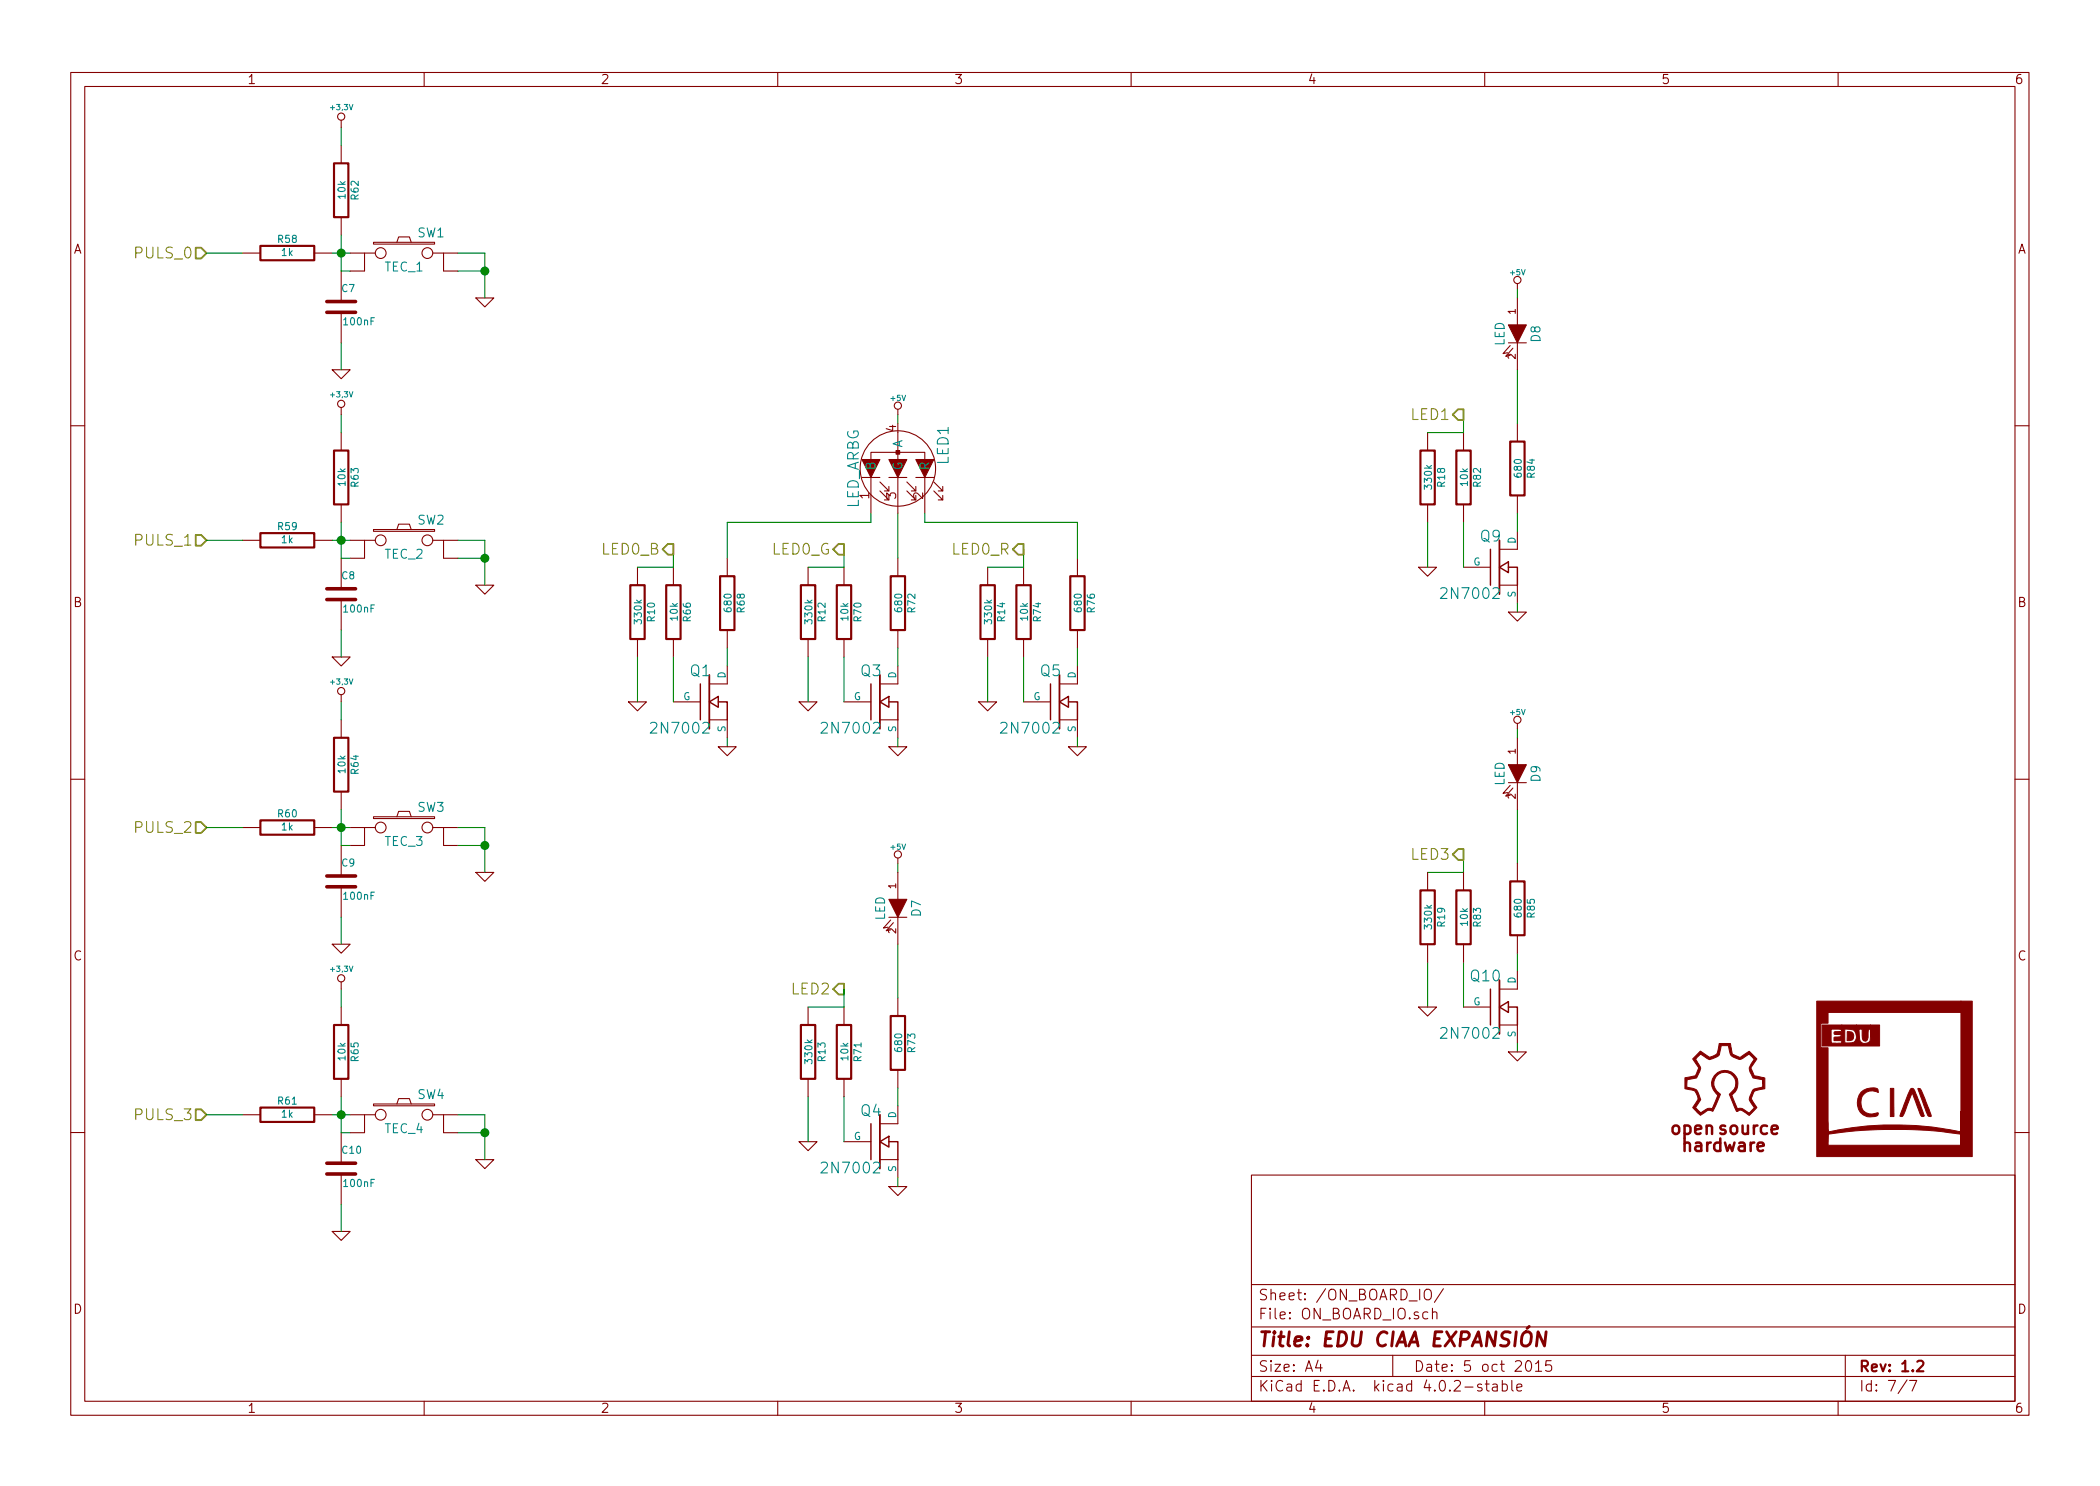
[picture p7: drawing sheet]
<svg xmlns="http://www.w3.org/2000/svg" width="297mm" height="210mm" viewBox="0 0 297 210" stroke-linecap="round" stroke-linejoin="round" font-family="sans-serif">
<g fill="none" stroke="#840000" stroke-width=".15">
<path d="M10 10.3h277v189.9h-277zM12 12.2h273v186.1h-273zM48.3 17v1M60 10.3v1.9M110 10.3v1.9M160 10.3v1.9M210 10.3v1.9M260 10.3v1.9M34.3 35.8h2.5M44.4 35.8h2.6M48.3 20.6v2.5M48.3 30.7v2.6"/>
<path d="M48.3 38.3v4.4M49.5 35.8h3.6M49.5 38.3h2M51.6 35.8v2.5M52.8 34.3h8.7v.2h-8.7zM56.1 34.3l.3-.8h1.5l.3 .8M61.2 35.8h3.6M62.7 35.8v2.5M62.8 38.3h2M47 52.3h2.5l-1.2 1.3zM48.3 57.7v1M48.3 44.2v4.3"/>
<path d="M67.3 42.2h2.5l-1.2 1.2zM127 57.9v.8M213.4 48.5h2.5M213.6 48.9l-1 1.1 .6-.1M214 49.3l-1 1.1 .6-.1M214.6 40.1v.8M214.6 42.2v3.8M214.6 48.5v3.8M214.6 59.9v2.6M10 60.2h2M34.3 76.4h2.5M44.4 76.4h2.6"/>
<path d="M48.3 61.2v2.5M48.3 71.4v2.5M48.3 79v4.3M49.5 76.4h3.6M49.5 79h2M51.6 76.4v2.6M52.8 74.9h8.7v.3h-8.7zM56.1 74.9l.3-.7h1.5l.3 .7M61.2 76.4h3.6M62.7 76.4v2.6M62.8 79h2M102.9 79v2.5"/>
<path d="M121.9 67.6h2.6M123.2 65v-1h7.6v1M123.2 67.6v5M124.5 68.2l1.2 1.3h-.6M124.5 69.5l1.2 1.2h-.6M125.7 67.6h2.6M125.7 68.8v.7M127 67.6v5M127 79v2.5M128.3 69.5l1.2 1.2h-.6M128.3 68.2l1.2 1.3h-.6M129.5 67.6h2.6"/>
<path d="M129.5 68.8v.7M130.8 67.6v5M132.1 68.2l1.2 1.3h-.6M132.1 69.5l1.2 1.2h-.6M133.3 68.8v.7M133.3 70.1v.6M152.4 79v2.5M201.9 61.2v2.5M201.9 71.4v2.5M207 61.2v2.5M207 71.4v2.5M214.6 75.2v2.5h-2.5"/>
<path d="M214.6 70.1v2.5M285 60.2h2M47 93h2.5l-1.2 1.2zM48.3 98.3v1M48.3 84.8v4.3M67.3 82.8h2.5l-1.2 1.3zM88.9 99.3h2.5l-1.2 1.3zM90.2 80.3v2.5M90.2 90.4v2.6M95.2 99.3h3.9M95.2 80.3v2.5M95.2 90.4v2.6"/>
<path d="M102.9 94.2v2.6h-2.6M102.9 89.1v2.6M113 99.3h2.6l-1.3 1.3zM114.3 80.3v2.5M114.3 90.4v2.6M119.4 99.3h3.8M119.4 80.3v2.5M119.4 90.4v2.6M127 94.2v2.6h-2.5M127 89.1v2.6M138.4 99.3h2.6l-1.3 1.3zM139.7 80.3v2.5"/>
<path d="M139.7 90.4v2.6M144.8 99.3h3.8M144.8 80.3v2.5M144.8 90.4v2.6M152.4 94.2v2.6h-2.5M152.4 89.1v2.6M200.7 80.3h2.5l-1.3 1.2zM207 80.3h3.8M212.1 82.8h2.5v2.5M213.4 86.6h2.5l-1.3 1.3zM10 110.3h2M34.3 117.1h2.5"/>
<path d="M44.4 117.1h2.6M48.3 101.8v2.6M48.3 112v2.5M48.3 119.6v4.3M49.5 117.1h3.6M49.5 119.6h2M51.6 117.1v2.5M52.8 115.6h8.7v.2h-8.7zM56.1 115.6l.3-.8h1.5l.3 .8M61.2 117.1h3.6M62.7 117.1v2.5M62.8 119.6h2"/>
<path d="M100.3 101.8h2.6v2.6M101.6 105.7h2.5l-1.2 1.2zM124.5 101.8h2.5v2.6M125.7 105.7h2.6l-1.3 1.2zM149.9 101.8h2.5v2.6M151.1 105.7h2.6l-1.3 1.2zM213.4 110.7h2.5M213.6 111.1l-1 1.2 .6-.2M214 111.5l-1 1.1 .6-.1M214.6 102.4v.7M214.6 104.4v3.8M214.6 110.7v3.8"/>
<path d="M285 110.3h2M47 133.6h2.5l-1.2 1.3zM48.3 138.9v1M48.3 125.5v4.3M67.3 123.4h2.5l-1.2 1.3zM125.7 129.8h2.6M126 130.2l-1 1.1 .6-.1M126.4 130.6l-1.1 1.1 .7-.1M127 121.4v.8M127 123.4v3.8M127 129.8v3.8M201.9 123.4v2.6"/>
<path d="M201.9 133.6v2.5M207 123.4v2.6M207 133.6v2.5M214.6 122.2v2.5M214.6 132.3v2.6M214.6 137.4v2.5h-2.5M34.3 157.7h2.5M44.4 157.7h2.6M48.3 142.5v2.5M48.3 152.6v2.6M49.5 157.7h3.6M51.6 157.7v2.6"/>
<path d="M52.8 156.2h8.7v.3h-8.7zM56.1 156.2l.3-.8h1.5l.3 .8M61.2 157.7h3.6M62.7 157.7v2.6M114.3 142.5v2.5M114.3 152.6v2.6M119.4 142.5v2.5M119.4 152.6v2.6M127 141.2v2.6M127 151.4v2.5M127 156.5v2.5h-2.5M200.7 142.5h2.5l-1.3 1.3z"/>
<path d="M207 142.5h3.8M212.1 145h2.5v2.6M213.4 148.8h2.5l-1.3 1.3zM10 160.2h2M47 174.2h2.5l-1.2 1.3zM48.3 160.3v4.3M48.3 166.1v4.3M49.5 160.3h2M62.8 160.3h2M67.3 164.1h2.5l-1.2 1.2zM113 161.5h2.6l-1.3 1.3zM119.4 161.5h3.8"/>
<path d="M124.5 164.1h2.5v2.5M125.7 167.9h2.6l-1.3 1.3zM177 166.3h108v32h-108zM285 160.2h2M60 198.3v1.9M110 198.3v1.9M160 198.3v1.9M177 194.8h108M177 191.8h108M177 187.8h108M177 181.8h108M186.4 192.5l-.3 1h.9"/>
<path d="M186.8 193v1M197 191.8v3M201.5 182.6l.3-.2a.53 .53 0 0 1 .7 .5v.5a.51 .51 0 0 1-.8 .4 1.05 1.05 0 0 1-.2-1.2zM202.6 185.7a.38 .38 0 0 1 .7 .1v.8M202.6 185.1v1.5M204.2 182.3l-1.3 2M209.6 195.9a.37 .37 0 0 0-.6 .1v.1a.54 .54 0 0 0 .6 .3l.1 .1-.1 .2-.2 .1-.4-.1M210 198.3v1.9M210.1 195.8h.5M210.3 195.3v1.3l.2 .2h.1M211.2 195.9l.1-.1 .4 .1 .1 .9M211.8 196.2l-.5 .1-.2 .2 .1 .2 .1 .1 .5-.1"/>
<path d="M212.5 195.9a.48 .48 0 0 1 .6 .1l.1 .1-.1 .6a.48 .48 0 0 1-.6 0M212.5 195.3v1.5M213.8 195.3v1.3l.2 .2M214.6 196.3l.7-.1-.1-.3-.4-.1-.2 .2v.7l.2 .1 .4-.1M215.9 192.7a.35 .35 0 0 1 .4-.2 .35 .35 0 0 1 .3 .3 .77 .77 0 0 1-.5 1.2 .9 .9 0 0 1-.2-1.3zM217.2 193l.4-.5v1.5M217.2 194h.9M219.4 192.5h-.7l-.1 .7a.62 .62 0 0 1 .7 0l.2 .2-.1 .5-.2 .1h-.4l-.2-.1M260 198.3v1.9M261 191.8v6.5M269.7 195.2l-1.2 2M270.1 195.3h1l-.6 1.5"/>
<circle cx="48.3" cy="16.5" r=".51"/>
<circle cx="53.8" cy="35.8" r=".76"/>
<circle cx="60.5" cy="35.8" r=".76"/>
<circle cx="214.6" cy="39.6" r=".51"/>
<circle cx="48.3" cy="57.1" r=".51"/>
<circle cx="127" cy="57.4" r=".51"/>
<circle cx="53.8" cy="76.4" r=".76"/>
<circle cx="60.5" cy="76.4" r=".76"/>
<circle cx="127" cy="66.3" r="5.3"/>
<circle cx="48.3" cy="97.8" r=".51"/>
<circle cx="53.8" cy="117.1" r=".76"/>
<circle cx="60.5" cy="117.1" r=".76"/>
<circle cx="214.6" cy="101.8" r=".51"/>
<circle cx="48.3" cy="138.4" r=".51"/>
<circle cx="127" cy="120.9" r=".51"/>
<circle cx="53.8" cy="157.7" r=".76"/>
<circle cx="60.5" cy="157.7" r=".76"/>
</g>
<g fill="none" stroke="#840000" stroke-width=".3">
<path d="M36.8 34.8h7.6v2h-7.6zM47.2 23.1h2.1v7.6h-2.1zM36.8 75.4h7.6v2.1h-7.6zM47.2 63.7h2.1v7.7h-2.1zM200.9 63.7h2v7.7h-2zM206 63.7h2v7.7h-2zM213.6 62.5h2v7.6h-2zM89.2 82.8h2v7.6h-2zM94.2 82.8h2.1v7.6h-2.1zM101.9 81.5h2v7.6h-2zM113.3 82.8h2v7.6h-2zM118.4 82.8h2v7.6h-2z"/>
<path d="M126 81.5h2v7.6h-2zM138.7 82.8h2v7.6h-2zM143.8 82.8h2v7.6h-2zM151.4 81.5h2v7.6h-2zM36.8 116.1h7.6v2h-7.6zM47.2 104.4h2.1v7.6h-2.1zM200.9 126h2v7.6h-2zM206 126h2v7.6h-2zM213.6 124.7h2v7.6h-2zM36.8 156.7h7.6v2h-7.6zM47.2 145h2.1v7.6h-2.1zM113.3 145h2v7.6h-2z"/>
<path d="M118.4 145h2v7.6h-2zM126 143.8h2v7.6h-2zM271.2 192.7l.2-.2 .5 .1a.37 .37 0 0 1 .1 .6l-.9 .8h1"/>
</g>
<path d="M218.7 188.4l-.2 2-.9-2-.3 2" fill="none" stroke="#840000" stroke-width=".41"/>
<path d="M27.7 35h.7l.8 .8-.8 .8h-.7zM206.2 57.9h.8v1.5h-.8l-.7-.7zM27.7 75.7h.7l.8 .7-.8 .8h-.7zM94.5 77h.7v1.5h-.7l-.8-.8zM118.6 77h.8v1.5h-.8l-.7-.8zM144 77h.8v1.5h-.8l-.7-.8zM27.7 116.3h.7l.8 .8-.8 .8h-.7zM118.6 139.2h.8v1.5h-.8l-.7-.8zM206.2 120.1h.8v1.6h-.8l-.7-.8zM27.7 157h.7l.8 .7-.8 .8h-.7z" fill="none" stroke="#848400" stroke-width=".25"/>
<g fill="none" stroke="#008400" stroke-width=".15">
<path d="M48.3 18v2.6M29.2 35.8h5.1M47 35.8h2.5M48.3 33.3v5h1.2M64.8 35.8h3.8v6.4M64.8 38.3h3.8M48.3 48.5v3.8M48.3 58.7v2.5M127 58.7v1.2M207 58.7v2.5h-5.1M214.6 40.9v1.3M214.6 52.3v7.6"/>
<path d="M29.2 76.4h5.1M47 76.4h2.5M48.3 73.9v5.1h1.2M64.8 76.4h3.8v6.4M64.8 79h3.8M95.2 77.7v2.6h-5M119.4 77.7v2.6h-5.1M123.2 72.6v1.3h-20.3v5.1M127 72.6v6.4M130.8 72.6v1.3h21.6v5.1M144.8 77.7v2.6h-5.1M201.9 73.9v6.4"/>
<path d="M207 73.9v6.4M214.6 72.6v2.6M48.3 89.1v3.9M48.3 99.3v2.5M90.2 93v6.3M95.2 93v6.3M102.9 91.7v2.5M114.3 93v6.3M119.4 93v6.3M127 91.7v2.5M139.7 93v6.3M144.8 93v6.3"/>
<path d="M152.4 91.7v2.5M214.6 85.3v1.3M29.2 117.1h5.1M47 117.1h2.5M48.3 114.5v5.1h1.2M64.8 117.1h3.8v6.3M64.8 119.6h3.8M102.9 104.4v1.3M127 104.4v1.3M152.4 104.4v1.3M214.6 103.1v1.3M214.6 114.5v7.7"/>
<path d="M48.3 129.8v3.8M48.3 139.9v2.6M119.4 139.9v2.6h-5.1M127 122.2v1.2M127 133.6v7.6M201.9 136.1v6.4M207 120.9v2.5h-5.1M207 136.1v6.4M214.6 134.9v2.5M29.2 157.7h5.1M47 157.7h2.5M48.3 155.2v5.1h1.2"/>
<path d="M64.8 157.7h3.8v6.4M114.3 155.2v6.3M119.4 155.2v6.3M127 153.9v2.6M214.6 147.6v1.2M48.3 170.4v3.8M64.8 160.3h3.8M127 166.6v1.3"/>
</g>
<path d="M46.2 44.2h4.1M46.2 42.7h4.1M46.2 84.8h4.1M46.2 83.3h4.1M46.2 125.5h4.1M46.2 123.9h4.1M46.2 166.1h4.1M46.2 164.6h4.1" fill="none" stroke="#840000" stroke-width=".51"/>
<g fill="#008400" stroke="#008400" stroke-width=".25">
<circle cx="48.3" cy="35.8" r=".51"/>
<circle cx="48.3" cy="76.4" r=".51"/>
<circle cx="48.3" cy="117.1" r=".51"/>
<circle cx="48.3" cy="157.7" r=".51"/>
<circle cx="68.6" cy="38.3" r=".51"/>
<circle cx="68.6" cy="79" r=".51"/>
<circle cx="68.6" cy="119.6" r=".51"/>
<circle cx="68.6" cy="160.3" r=".51"/>
</g>
<g fill="none" stroke="#840000" stroke-width=".2">
<path d="M210.8 77.7v5.1M99.1 96.8v5M100.3 99.3l1.3-.8v1.6zM101.6 99.3h1.3v2.5M123.2 96.8v5M124.5 99.3l1.2-.8v1.6zM125.7 99.3h1.3v2.5M148.6 96.8v5M149.9 99.3l1.2-.8v1.6zM151.1 99.3h1.3v2.5M212.1 80.3l1.3-.8v1.5zM213.4 80.3h1.2v2.5"/>
<path d="M210.8 139.9v5.1M123.2 159v5.1M212.1 142.5l1.3-.8v1.6zM213.4 142.5h1.2v2.5M124.5 161.5l1.2-.7v1.5zM125.7 161.5h1.3v2.6"/>
</g>
<path d="M212.1 76.4v7.7M100.3 95.5v7.6M124.5 95.5v7.6M149.9 95.5v7.6M212.1 138.7v7.6M124.5 157.7v7.6" fill="none" stroke="#840000" stroke-width=".25"/>
<g fill="#840000" stroke="#840000" stroke-width=".15">
<path d="M126.7 63.7h.6v.6h-.6z"/>
<path d="M127 61.2v3.8z"/>
<path d="M121.9 65h2.6l-1.3 2.6z"/>
<path d="M125.7 65h2.6l-1.3 2.6z"/>
<path d="M129.5 65h2.6l-1.3 2.6z"/>
<path d="M125.7 127.2h2.6l-1.3 2.6z"/>
<path d="M213.4 108.2h2.5l-1.3 2.5z"/>
<path d="M213.4 46h2.5l-1.3 2.5z"/>
</g>
<g fill="#840000" stroke="#840000" stroke-width=".14">
<path d="M267.4 154h.5v4h-.5z"/>
<path d="M261.3 146a.68 .68 0 0 1 .9 .6 .68 .68 0 0 1-.9 .6z"/>
<path d="M271.3 154h.3l.2 .4 1.4 3.5a.38 .38 0 0 1-.4 0 .38 .38 0 0 1-.2-.3z"/>
<path d="M263.2 154.5a2.38 2.38 0 0 1 2.4-.5l.1 .6a1.66 1.66 0 0 0-2 .2 1.66 1.66 0 0 0-.4 2 1.59 1.59 0 0 0 2.2 .6l.2 .1v.1a.69 .69 0 0 1-.9 .4 1.88 1.88 0 0 1-2-2.6z"/>
<path d="M270.3 154h.3l.3 .4 1.3 3.5-.1 .1h-.3l-.1-.2-1.2-3.2-1.3 3.2-.2 .2-.3-.1 1.2-3z"/>
<path d="M257 141.7h20.4v1.6h-18.8v1.5h-1v3.5h1v11.8a44.8 44.8 0 0 1 17.7-.2l1 .2 .1-2.9v4.8l-.1-1.5a66.5 66.5 0 0 0-18.7 0v1.5h18.8v-20.3h1.6v21.9h-22z"/>
<path d="M257.7 145h2.8v.8l-.2-.2h-1.3v1.7v.3h.1h1.4v-.2l-.1-.1-1-.1 .1-.4 .9-.2-.1-.2-.8-.1-.1-.1 .1-.2 1-.1v-.9h2.1v1.5l-.1-.3a.81 .81 0 0 0-1-.6h-.6v2h.6a.85 .85 0 0 0 1.1-1.1v-1.5h2v1.4l-.1-.8-.2 .1-.1 .4a1.2 1.2 0 0 1-.3 1.2h-.3a1.12 1.12 0 0 1-.2-1v-.7h-.5l.1 1.2a.78 .78 0 0 0 .8 .9 .78 .78 0 0 0 .8-.9v-1.8h1.3v3h-8.2z"/>
<path d="M240.5 148.7l1.3 .9 .5-.2a1.01 1.01 0 0 0 .8-1.1l.1-.7h1.6l.2 1.5 1.1 .5 1.3-.9 1.1 1.1-.9 1.3 .5 1.1 1.2 .2v.9v-.5l-1.3-.3a2.71 2.71 0 0 1-.6-1.4l.7-1.2-.7-.8-.9 .7a1.45 1.45 0 0 1-1.6-.4l-.2-.4-.2-1.1h-1l-.2 .9a.81 .81 0 0 1-.8 .9l-.3 .1a.85 .85 0 0 1-1.1-.3l-.5-.3h-.1l-.6 .7 .3 .5a.99 .99 0 0 1 .1 1.5l-.3 .6-1.4 .3v1l.5 .1a1.21 1.21 0 0 1 1.3 1.2l.2 .5-.8 1.1 .8 .7 1-.6 .6 .1 .8-1.9a1.9 1.9 0 0 1-.2-3.1 1.9 1.9 0 0 1 2.9 .7 2.07 2.07 0 0 1-.7 2.4l.7 1.9 .3-.1a.95 .95 0 0 1 .9 .3l.5 .4 .8-.8-.6-.8a.83 .83 0 0 1 .1-1.1 .8 .8 0 0 1 .8-.8l.8-.2v-1.4l.3 .1v1.5l-1.3 .3a1.47 1.47 0 0 0-.5 1.3l.7 1.1-1.1 1.1-.5-.4a.73 .73 0 0 0-1.2-.1l-.1-.2-1-2.3a1.85 1.85 0 0 0 .9-1.8 1.57 1.57 0 0 0-2.3-1.1 1.57 1.57 0 0 0-.2 2.6l.4 .3-1.1 2.4a.91 .91 0 0 0-1.2 .2l-.6 .4-.4-.4-.7-.7 .4-.5a1.21 1.21 0 0 0-.1-1.8l-1.4-.4v-1.5l1.5-.3 .5-1.1-.9-1.3z"/>
</g>
<text font-size="2.8" fill="#840000" x="178" y="190.5">Title: EDU CIAA EXPANSIÓN</text>
<g font-size="2.5" fill="#840000">
<text x="236.4" y="160.5">open source</text>
<text x="238.3" y="162.9">hardware</text>
</g>
<g font-size="2.1" fill="#848400">
<text x="19.3" y="36.6">PULS_0</text>
<text x="199.6" y="59.4">LED1</text>
<text x="19.3" y="77.2">PULS_1</text>
<text x="85.2" y="78.5">LED0_B</text>
<text x="109.2" y="78.5">LED0_G</text>
<text x="134.7" y="78.5">LED0_R</text>
<text x="19.3" y="117.9">PULS_2</text>
<text x="199.6" y="121.7">LED3</text>
<text x="112" y="140.7">LED2</text>
<text x="19.3" y="158.5">PULS_3</text>
</g>
<g font-size="2.1" fill="#008484">
<text x="134.2" y="65.7" transform="rotate(-90 134.2 65.7)">LED1</text>
<text x="121.5" y="72.1" transform="rotate(-90 121.5 72.1)">LED_ARBG</text>
<text x="209.4" y="76.6">Q9</text>
<text x="204.2" y="84.8">2N7002</text>
<text x="97.7" y="95.7">Q1</text>
<text x="121.8" y="95.7">Q3</text>
<text x="147.2" y="95.7">Q5</text>
<text x="92.5" y="103.8">2N7002</text>
<text x="116.6" y="103.8">2N7002</text>
<text x="142" y="103.8">2N7002</text>
<text x="208.1" y="138.9">Q10</text>
<text x="204.2" y="147">2N7002</text>
<text x="121.8" y="157.9">Q4</text>
<text x="116.6" y="166">2N7002</text>
</g>
<g font-size="2.1" fill="#840000">
<text x="178" y="184">Sheet: /ON_BOARD_IO/</text>
<text x="178" y="186.7">File: ON_BOARD_IO.sch</text>
<text x="178" y="196.9">KiCad E.D.A. kicad 4.0.2-stable</text>
<text x="178" y="194.1">Size: A4</text>
<text x="200" y="194.1">Date: 5 oct 2015</text>
<text x="263" y="194.1">Rev: 1.2</text>
<text x="263" y="196.9">Id: 7/7</text>
</g>
<g font-size="1.8" fill="#840000">
<text x="35" y="11.9">1</text>
<text x="85" y="11.9">2</text>
<text x="135" y="11.9">3</text>
<text x="185" y="11.9">4</text>
<text x="235" y="11.9">5</text>
<text x="285" y="11.9">6</text>
<text x="10.4" y="35.9">A</text>
<text x="285.4" y="35.9">A</text>
<text x="126.7" y="61.1" transform="rotate(-90 126.7 61.1)">4</text>
<text x="122.9" y="70.6" transform="rotate(-90 122.9 70.6)">1</text>
<text x="126.7" y="70.6" transform="rotate(-90 126.7 70.6)">3</text>
<text x="130.6" y="70.6" transform="rotate(-90 130.6 70.6)">2</text>
<text x="10.4" y="85.9">B</text>
<text x="285.4" y="85.9">B</text>
<text x="10.4" y="135.9">C</text>
<text x="285.4" y="135.9">C</text>
<text x="10.4" y="185.9">D</text>
<text x="285.4" y="185.9">D</text>
<text x="35" y="199.9">1</text>
<text x="85" y="199.9">2</text>
<text x="135" y="199.9">3</text>
<text x="185" y="199.9">4</text>
<text x="235" y="199.9">5</text>
<text x="285" y="199.9">6</text>
</g>
<g font-size="1.8" fill="#008484">
<text x="59.1" y="33.6">SW1</text>
<text x="54.4" y="38.4">TEC_1</text>
<text x="212.8" y="49" transform="rotate(-90 212.8 49)">LED</text>
<text x="217.9" y="48.4" transform="rotate(-90 217.9 48.4)">D8</text>
<text x="127.6" y="63.5" transform="rotate(-90 127.6 63.5)">A</text>
<text x="123.8" y="66.5" transform="rotate(-90 123.8 66.5)">B</text>
<text x="127.6" y="66.5" transform="rotate(-90 127.6 66.5)">G</text>
<text x="131.4" y="66.5" transform="rotate(-90 131.4 66.5)">R</text>
<text x="59.1" y="74.2">SW2</text>
<text x="54.4" y="79">TEC_2</text>
<text x="212.8" y="111.2" transform="rotate(-90 212.8 111.2)">LED</text>
<text x="217.9" y="110.6" transform="rotate(-90 217.9 110.6)">D9</text>
<text x="54.4" y="119.7">TEC_3</text>
<text x="59.1" y="114.9">SW3</text>
<text x="125.2" y="130.3" transform="rotate(-90 125.2 130.3)">LED</text>
<text x="130.3" y="129.6" transform="rotate(-90 130.3 129.6)">D7</text>
<text x="59.1" y="155.5">SW4</text>
<text x="54.4" y="160.3">TEC_4</text>
</g>
<g font-size="1.4" fill="#008484">
<text x="48.9" y="28.1" transform="rotate(-90 48.9 28.1)">10k</text>
<text x="50.7" y="28.2" transform="rotate(-90 50.7 28.2)">R62</text>
<text x="39.3" y="34.4">R58</text>
<text x="39.8" y="36.2">1k</text>
<text x="48.4" y="41.3">C7</text>
<text x="48.7" y="46">100nF</text>
<text x="48.9" y="68.7" transform="rotate(-90 48.9 68.7)">10k</text>
<text x="50.7" y="68.9" transform="rotate(-90 50.7 68.9)">R63</text>
<text x="202.5" y="69.1" transform="rotate(-90 202.5 69.1)">330k</text>
<text x="204.4" y="68.9" transform="rotate(-90 204.4 68.9)">R18</text>
<text x="207.6" y="68.7" transform="rotate(-90 207.6 68.7)">10k</text>
<text x="209.5" y="68.9" transform="rotate(-90 209.5 68.9)">R82</text>
<text x="215.2" y="67.4" transform="rotate(-90 215.2 67.4)">680</text>
<text x="217.1" y="67.6" transform="rotate(-90 217.1 67.6)">R84</text>
<text x="39.3" y="75">R59</text>
<text x="39.8" y="76.9">1k</text>
<text x="214.4" y="77" transform="rotate(-90 214.4 77)">D</text>
<text x="48.4" y="82">C8</text>
<text x="208.4" y="80">G</text>
<text x="48.7" y="86.7">100nF</text>
<text x="90.8" y="88.2" transform="rotate(-90 90.8 88.2)">330k</text>
<text x="92.6" y="87.9" transform="rotate(-90 92.6 87.9)">R10</text>
<text x="95.9" y="87.8" transform="rotate(-90 95.9 87.8)">10k</text>
<text x="97.7" y="87.9" transform="rotate(-90 97.7 87.9)">R66</text>
<text x="103.5" y="86.5" transform="rotate(-90 103.5 86.5)">680</text>
<text x="105.3" y="86.6" transform="rotate(-90 105.3 86.6)">R68</text>
<text x="114.9" y="88.2" transform="rotate(-90 114.9 88.2)">330k</text>
<text x="116.8" y="87.9" transform="rotate(-90 116.8 87.9)">R12</text>
<text x="120" y="87.8" transform="rotate(-90 120 87.8)">10k</text>
<text x="121.8" y="87.9" transform="rotate(-90 121.8 87.9)">R70</text>
<text x="127.6" y="86.5" transform="rotate(-90 127.6 86.5)">680</text>
<text x="129.5" y="86.6" transform="rotate(-90 129.5 86.6)">R72</text>
<text x="140.3" y="88.2" transform="rotate(-90 140.3 88.2)">330k</text>
<text x="142.2" y="87.9" transform="rotate(-90 142.2 87.9)">R14</text>
<text x="145.4" y="87.8" transform="rotate(-90 145.4 87.8)">10k</text>
<text x="147.2" y="87.9" transform="rotate(-90 147.2 87.9)">R74</text>
<text x="153" y="86.5" transform="rotate(-90 153 86.5)">680</text>
<text x="154.9" y="86.6" transform="rotate(-90 154.9 86.6)">R76</text>
<text x="214.4" y="84.5" transform="rotate(-90 214.4 84.5)">S</text>
<text x="96.6" y="99.1">G</text>
<text x="102.6" y="96" transform="rotate(-90 102.6 96)">D</text>
<text x="120.8" y="99.1">G</text>
<text x="126.7" y="96" transform="rotate(-90 126.7 96)">D</text>
<text x="146.2" y="99.1">G</text>
<text x="152.1" y="96" transform="rotate(-90 152.1 96)">D</text>
<text x="102.6" y="103.6" transform="rotate(-90 102.6 103.6)">S</text>
<text x="126.7" y="103.6" transform="rotate(-90 126.7 103.6)">S</text>
<text x="152.1" y="103.6" transform="rotate(-90 152.1 103.6)">S</text>
<text x="48.9" y="109.3" transform="rotate(-90 48.9 109.3)">10k</text>
<text x="50.7" y="109.5" transform="rotate(-90 50.7 109.5)">R64</text>
<text x="39.3" y="115.6">R60</text>
<text x="39.8" y="117.5">1k</text>
<text x="48.4" y="122.6">C9</text>
<text x="48.7" y="127.3">100nF</text>
<text x="202.5" y="131.3" transform="rotate(-90 202.5 131.3)">330k</text>
<text x="204.4" y="131.1" transform="rotate(-90 204.4 131.1)">R19</text>
<text x="207.6" y="130.9" transform="rotate(-90 207.6 130.9)">10k</text>
<text x="209.5" y="131.1" transform="rotate(-90 209.5 131.1)">R83</text>
<text x="215.2" y="129.7" transform="rotate(-90 215.2 129.7)">680</text>
<text x="217.1" y="129.8" transform="rotate(-90 217.1 129.8)">R85</text>
<text x="208.4" y="142.2">G</text>
<text x="214.4" y="139.2" transform="rotate(-90 214.4 139.2)">D</text>
<text x="48.9" y="150" transform="rotate(-90 48.9 150)">10k</text>
<text x="120" y="150" transform="rotate(-90 120 150)">10k</text>
<text x="127.6" y="148.7" transform="rotate(-90 127.6 148.7)">680</text>
<text x="129.5" y="148.9" transform="rotate(-90 129.5 148.9)">R73</text>
<text x="214.4" y="146.8" transform="rotate(-90 214.4 146.8)">S</text>
<text x="50.7" y="150.1" transform="rotate(-90 50.7 150.1)">R65</text>
<text x="114.9" y="150.4" transform="rotate(-90 114.9 150.4)">330k</text>
<text x="116.8" y="150.1" transform="rotate(-90 116.8 150.1)">R13</text>
<text x="121.8" y="150.1" transform="rotate(-90 121.8 150.1)">R71</text>
<text x="39.3" y="156.3">R61</text>
<text x="39.8" y="158.1">1k</text>
<text x="120.8" y="161.3">G</text>
<text x="126.7" y="158.2" transform="rotate(-90 126.7 158.2)">D</text>
<text x="48.4" y="163.2">C10</text>
<text x="48.7" y="167.9">100nF</text>
<text x="126.7" y="165.8" transform="rotate(-90 126.7 165.8)">S</text>
</g>
<g font-size="1.4" fill="#840000">
<text x="214.4" y="44.4" transform="rotate(-90 214.4 44.4)">1</text>
<text x="214.4" y="50.8" transform="rotate(-90 214.4 50.8)">2</text>
<text x="214.4" y="106.7" transform="rotate(-90 214.4 106.7)">1</text>
<text x="214.4" y="113" transform="rotate(-90 214.4 113)">2</text>
<text x="126.7" y="125.7" transform="rotate(-90 126.7 125.7)">1</text>
<text x="126.7" y="132.1" transform="rotate(-90 126.7 132.1)">2</text>
</g>
<g font-size="1.1" fill="#008484">
<text x="46.9" y="15.6">+3,3V</text>
<text x="213.7" y="38.9">+5V</text>
<text x="46.9" y="56.2">+3,3V</text>
<text x="126" y="56.7">+5V</text>
<text x="46.9" y="96.8">+3,3V</text>
<text x="213.7" y="101.2">+5V</text>
<text x="126" y="120.2">+5V</text>
<text x="46.9" y="137.5">+3,3V</text>
</g>
</svg>
